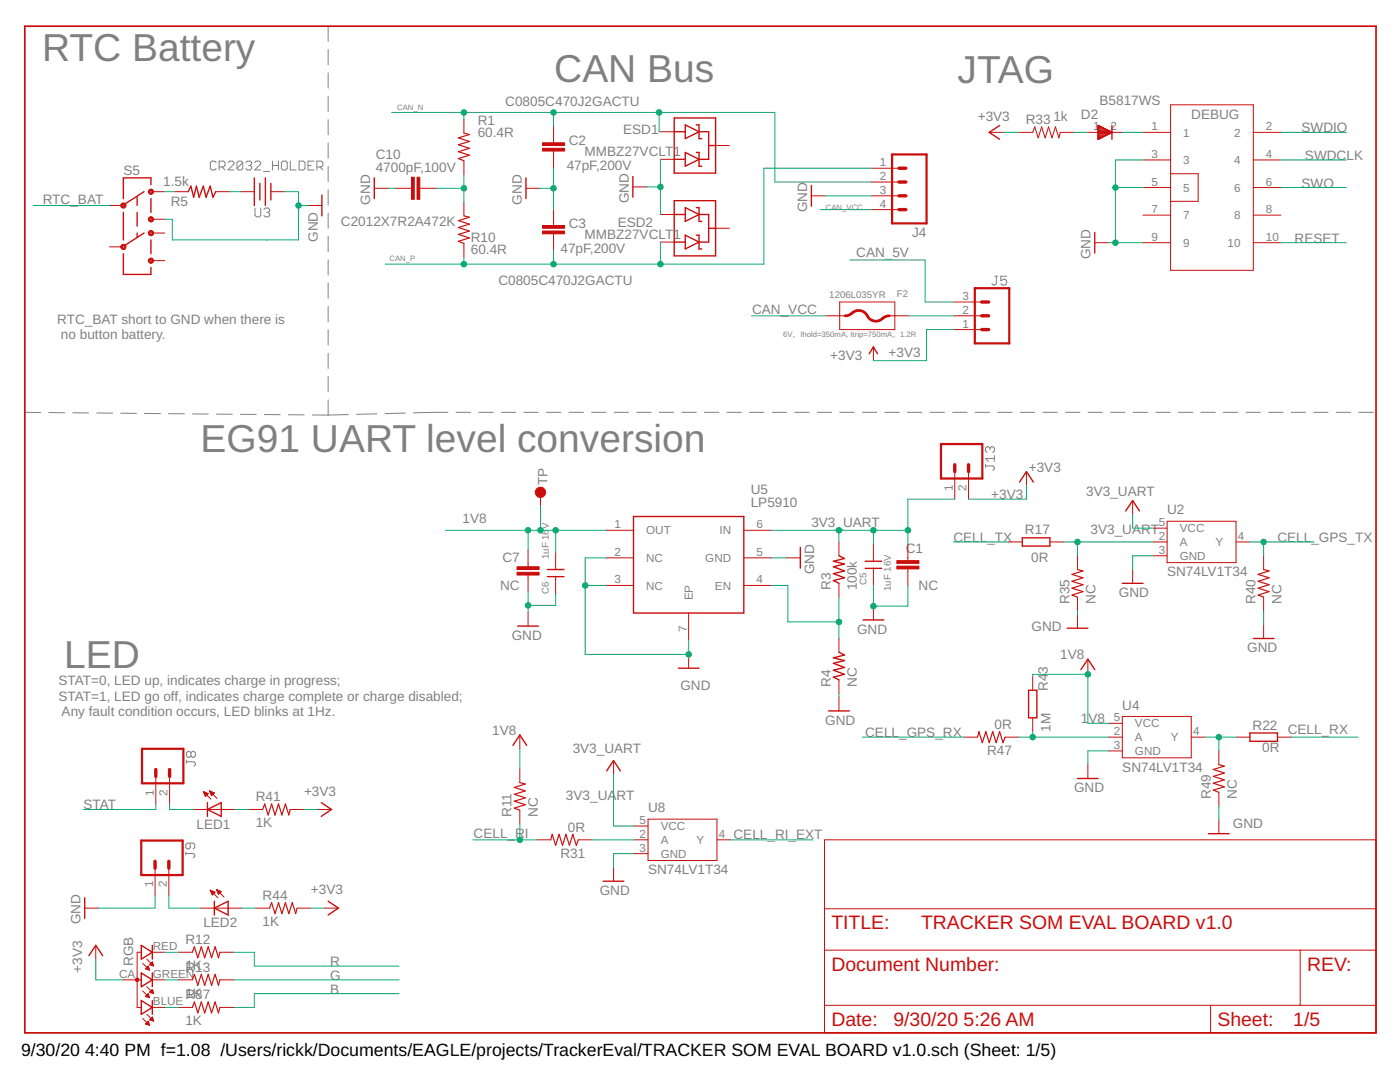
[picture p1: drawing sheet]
<svg xmlns="http://www.w3.org/2000/svg" width="279mm" height="216mm" viewBox="0 0 279 216" stroke-linecap="round" stroke-linejoin="round" font-family="sans-serif">
<g fill="none" stroke="#808080" stroke-width=".2">
<path d="M65.5 5.2v3.1M65.5 9.9v3M65.5 14.6v3M65.5 19.2v3M43.1 32.4l-.3-.2h-.6l-.2 .2v1.2l.2 .3h.6l.3-.3M43.7 33.3h.9l.3-.3v-.6l-.3-.2h-.9v1.7M44.3 33.3l.6 .6M45.5 32.4l.3-.2h.6l.3 .2v.3l-1.2 1.2h1.2M48.5 32.4l-.3-.2h-.6l-.3 .2v1.2M48.5 32.4v1.2l-.3 .3h-.6l-.3-.3M48.5 32.4l-1.2 1.2M49.1 32.4l.3-.2h.5l.3 .2v.3l-.3 .3"/>
<path d="M49.6 33h.3M49.9 33l.3 .3v.3l-.3 .3h-.5l-.3-.3M50.8 32.4l.3-.2h.6l.3 .2v.3l-1.2 1.2h1.2M52.6 34.2h1.2M54.4 33h1.2M54.4 32.2v1.7M55.6 32.2v1.7M56.5 32.2h.5l.3 .2v1.2l-.3 .3h-.5l-.3-.3v-1.2zM57.9 32.2v1.7h1.2M59.7 32.2h.9l.3 .2v1.2l-.3 .3h-.9zM61.5 33h.6M62.7 32.2h-1.2v1.7h1.2"/>
<path d="M63.2 33.3h.9l.3-.3v-.6l-.3-.2h-.9v1.7M63.8 33.3l.6 .6M65.5 23.9v3M65.5 28.5v3.1M65.5 33.2v3M65.5 37.8v3.1M50.9 41.5v1.5l.3 .3h.6l.2-.3v-1.5M52.7 41.8l.2-.3h.6l.3 .3v.3l-.3 .3M53.2 42.4h.3M53.5 42.4l.3 .3v.3l-.3 .3h-.6l-.2-.3M65.5 42.5v3.1M65.5 47.2v3"/>
<path d="M65.5 51.8v3.1M65.5 56.5v3M198.5 55.1h.6M198.8 55.1v1.5l-.3 .3h-.3l-.2-.3M200.9 55.1h-1.2v.9l.6-.3h.3l.3 .3v.6l-.3 .3h-.6l-.3-.3M65.5 61.2v3M65.5 65.8v3.1M65.5 70.5v3M65.5 75.1v3.1M65.5 79.8v3M5 82.3h3.1M9.7 82.3l3.2 .1"/>
<path d="M14.5 82.4h3.2M19.3 82.4h3.2M24.1 82.4l3.1 .1M28.9 82.5h3.1M33.6 82.5l3.2 .1M38.4 82.6h3.2M43.2 82.6l3.2 .1M48 82.7h3.1M52.8 82.7h3.1M57.6 82.8h3.1M62.3 82.8h3.2M69.5 82.7l-4 .1"/>
<path d="M75.2 82.6l-4 .1M80.9 82.4l-4.1 .1M89.4 82.3l-6.9 .1M91 82.3h2.9M95.5 82.3h2.9M100.1 82.3h2.8M104.5 82.3h2.9M109.1 82.3h2.8M113.6 82.3h2.8M118.1 82.3h2.8M122.6 82.3h2.8M127.1 82.3h2.8"/>
<path d="M131.6 82.3h2.9M136.1 82.3h2.9M140.6 82.3h2.9M145.1 82.3h2.9M149.6 82.3h2.9M154.1 82.3h2.9M158.6 82.3h2.9M163.1 82.3h2.9M167.6 82.3h2.9M172.1 82.3h2.9M176.6 82.3h2.9M181.1 82.3h2.9"/>
<path d="M185.6 82.3h2.9M190.1 82.3h2.9M194.6 82.3h2.9M196.7 93h1.4l.3 .3v.3l-.3 .3M196.7 92.7v.6M197.6 89.4l.3-.3h.2l.3 .3v.6l-.3 .3M197.6 89.4l-.3-.3h-.3l-.3 .3v.6l.3 .3M197.6 89.4v.3M198.4 90.9v1.2M198.4 91.5h-1.7l.6 .6M199.1 82.3h2.9M203.6 82.3h2.9"/>
<path d="M208.1 82.3h2.9M212.6 82.3h2.9M217.1 82.3h2.9M221.6 82.3h2.9M226.1 82.3h2.9M230.7 82.3h2.8M235.2 82.3h2.8M239.6 82.3h2.9M244.2 82.3h2.8M248.7 82.3h2.8M253.2 82.3h2.9M257.7 82.3h2.8"/>
<path d="M262.2 82.3h2.8M266.7 82.3h2.9M271.2 82.3h2.9M37.2 152h1.5l.3 .3v.3l-.3 .3M37.2 151.7v.6M38.1 150.2l.3-.3h.3l.3 .3v.6l-.3 .3h-.3l-.3-.3M38.1 150.2l-.3-.3h-.3l-.3 .3v.6l.3 .3h.3l.3-.3M38.1 150.2v.6M37.1 170.3h1.5l.3 .3v.3l-.3 .3M37.1 170v.6M38 168.2v.9l-.3 .3h-.3l-.3-.3v-.6l.3-.3h1.2l.3 .3v.6l-.3 .3"/>
</g>
<path d="M5 5.2h269.6v200.9h-269.6z" fill="none" stroke="#c90d0c" stroke-width=".34"/>
<g fill="none" stroke="#c90d0c" stroke-width=".2">
<path d="M30.1 38.2h2.8M34.8 38.2h2.7M43.1 38.2h2.7M48 38.2h2.8M54.1 38.2h2.7M74.7 37.6h2.7M78.8 37.6h3.3M83.8 37.6h3.3M92.6 23.8v2.8M92.6 32.1v2.7M105 37.6h2.7M110.5 25.2v3.3"/>
<path d="M110.5 30.1v3.3M126.3 37.3h2.8M131.8 31.8h2.8M131.8 26.3h2.8M142.8 29h2.8M161.9 39.1h2.8M173.9 39.1h5.5M173.9 33.6h5.5M173.9 36.3h5.5M197.4 26.4h2.8M203.3 26.4h2.8l.4-1.1 .7 2.2 .7-2.2 .7 2.2 .7-2.2 .7 2.2 .6-2.2 .7 2.2 .3-1.1h2.8M217.1 26.4h2.8"/>
<path d="M221.2 26.4h2.8M228.1 37.4h5.5M228.1 31.9h5.5M228.1 26.4h5.5M233.6 20.9h16.5v33h-16.5zM233.6 34.7h5.5v5.5h-5.5M250.1 37.4h5.5M250.1 31.9h5.5M250.1 26.4h5.5M21.9 41h2.7M21.9 49.3h2.7M30.1 43.8h2.8"/>
<path d="M30.1 46.5h2.8M30.1 52h2.8M61.5 41h2.7M92.6 40.3v2.8M92.6 48.6v2.7M110.5 41.7v3.3M110.5 46.7v3.3M131.8 48.3h2.8M131.8 42.8h2.8M142.8 45.6h2.8M173.9 41.8h5.5M218.5 48.4h2.7"/>
<path d="M228.1 42.9h5.5M228.1 48.4h5.5M250.1 42.9h5.5M250.1 48.4h5.5M164.8 63h3.9M167.6 60.3h11v5.5h-11zM174.3 69.2v2.8M177.5 63h3.8M190.4 65.8h5.5M190.4 63h5.5M190.4 60.3h5.5M107.9 98.2v2.8"/>
<path d="M190.5 94.1v5.5M193.3 94.1v5.5M204.9 94.1v2.8M226 99.9v2.7M105.4 109.8v3.3M105.4 114.7v3.3M110.9 110.2v3.4M110.9 115.1v3.4M120.9 111.3h5.5M120.9 116.8h5.5M120.9 105.8h5.5M148.4 111.3h5.5"/>
<path d="M148.4 116.8h5.5M148.4 105.8h5.5M157 111.3h2.7M167.4 108.1v2.8M167.4 116.4v2.7M174.3 108.6v3.4M174.3 113.4v3.4M181.2 108.6v3.3M181.2 113.5v3.3M201.3 108.1h2.7M209.5 108.1h2.8M215 110.9v2.7"/>
<path d="M215 119.1v2.8M226 113.6v2.8M230.2 108.1h2.7M230.2 105.4h2.7M230.2 110.9h2.7M232.9 104h13.8v8.3h-13.8zM246.7 108.1h2.7M252.2 110.9v2.7M252.2 119.1v2.8M105.4 122.2v2.7M137.4 122.3v5.5M137.4 130.6v2.7"/>
<path d="M167.4 127.4v2.8M167.4 135.7v2.7M167.4 139.1v2.8M174.3 120.9v2.8M206.1 135v2.7M215 122.6v2.7M217.1 131.5v2.8M252.2 124.7v2.7M31.1 154.9v5.5M33.8 154.9v5.5M40.6 157.9l1.5 1.6M40.6 157.9l1 .5-.6 .5"/>
<path d="M40.6 157.9l.4 1M40.6 158.1h.3M40.7 158.2h.5M40.8 158.3h.7M40.8 158.5h.6M40.9 158.6h.4M40.9 158.7h.2M41 158.9h.1M41.8 157.8l1.5 1.5M41.8 157.8l1 .4M41.8 157.8l.4 1M41.8 157.8h.1"/>
<path d="M41.9 157.9h.3M42 158.1h.5M42 158.2h.8M42.1 158.3h.6M42.1 158.5h.4M42.2 158.6h.2M42.2 158.7h.1M42.8 158.2l-.6 .6M103.7 146.7v2.7M103.7 153.4v2.8M122.4 151.8v2.7M192.3 147.1h2.8"/>
<path d="M200.6 147.1h2.7M206.1 143.2v2.8M217.1 152.6v2.7M221.2 147.1h2.8M221.2 144.3h2.8M221.2 149.8h2.8M224 143h13.7v8.2h-13.7zM237.7 147.1h2.8M243.2 149.8v2.8M243.2 158.1v2.7M246.7 147.1h2.7M255 147.1h2.7"/>
<path d="M30.9 173.2v5.5M33.7 173.2v5.5M38.7 161.5h8.2M42 177.6l1.5 1.5M42 177.6l.9 .4-.5 .6zM42 177.7h.1M42.1 177.8h.3M42.1 177.9h.7M42.2 178.1h.7M42.2 178.2h.5M42.3 178.4h.3M42.3 178.5h.2"/>
<path d="M43.2 177.5l1.5 1.5M43.2 177.5l1 .4-.6 .6zM43.2 177.6h.2M43.3 177.7h.4M43.3 177.8h.7M43.4 177.9h.7M43.5 178.1h.5M43.5 178.2h.3M43.6 178.4h.1M49.7 161.5h2.7M57.9 161.5h2.8M63.4 161.5h2.8"/>
<path d="M103.7 161.7v2.7M107.2 167.6h2.7M115.4 167.6h2.8M122.4 173.1v2.7M126.6 167.6h2.7M126.6 164.8h2.7M126.6 170.3h2.7M129.3 163.4h13.8v8.3h-13.8zM143.1 167.6h2.7M164.5 167.6h110.1v38.5h-110.1zM243.2 163.6v2.7M16.9 181.2h2.8"/>
<path d="M19.1 188.6v2.8M24.6 195.5h3.6M28.2 190h-.8v11h.8M28.5 192.2l.9 1M28.5 197.7l.9 1M29 193.3h.8M29.1 198.8h.6M29.2 193.2h.5M29.2 198.6h.5M29.3 198.9h.5M29.3 191.4l1 .9M29.3 196.9l1 .9"/>
<path d="M29.3 193h.4M29.3 198.5h.4M29.4 193.4h.4M29.4 192.9h.2M29.5 198.4h.1M29.6 192.8l-.6 .5 .8 .3M29.6 192.8l.2 .8M29.6 192.8h.1M29.6 198.3l.2 .8-.8-.3zM29.7 199h.1M29.8 193.6h.1M29.8 192.5l.6-.6 .3 .9z"/>
<path d="M29.9 192.5h.7M29.9 198h.7M30 192.4h.5M30 197.8h.5M30.1 192.2h.4M30.1 190h2.8M30.1 195.5h2.8M30.1 197.7h.4M30.2 198.1h.4M30.2 192.1h.3M30.3 197.6h.1M30.3 192.6h.3"/>
<path d="M30.4 192h.1M30.4 197.4l.3 .9-.9-.3zM30.6 198.2h.1M35.6 190h2.8M35.6 195.5h2.8M40 181.2h8.3M43.9 190h2.7M43.9 195.5h2.7M51 181.2h2.8M59.3 181.2h2.7M64.8 181.2h2.7M164.5 189.6h110.1"/>
<path d="M164.5 181.3h110.1M259.5 189.6v11M28.5 203.2l.9 1M29.1 204.2h.6M29.2 204.4h.6M29.3 204.1h.4M29.3 202.4l1 .9M29.4 204h.3M29.5 203.8h.1M29.6 203.8l.2 .8-.8-.3zM29.6 204.5h.2M29.9 203.4h.7"/>
<path d="M30.1 203.3h.4M30.1 203.6h.5M30.1 201h2.8M30.2 203.2h.3M30.3 203h.1M30.4 202.9l.3 .9-.9-.3zM30.5 203.7h.1M35.6 201h2.8M43.9 201h2.7M164.5 200.6h110.1M241.6 200.6v5.5"/>
</g>
<g fill="none" stroke="#c90d0c" stroke-width=".28">
<path d="M27.4 39.3v1.7M28.7 38.2l-3.8 2.5M30.1 36.9v-1.4h-5.5v4.1M30.1 39.6v2.8M37.5 38.2l.6-1.1 .6 2.2 .5-2.2 .6 2.2 .8-2.2 .5 2.2 .9-2.2 .5 2.2 .6-1.1M50.8 35.5v5.5M51.9 36.6v3.3M53 35.5v5.5M54.1 36.6v3.3M64.2 38.9v4.2M74.7 35.5v4.1M105 35.5v4.1"/>
<path d="M126.3 35.2v4.1M134.6 23.5h8.2v11h-8.2zM134.6 31.8h2.2M134.6 26.3h2.2M136.8 30.4l2.7 1.4-2.7 1.4zM136.8 24.9l2.7 1.4-2.7 1.4zM139 24.9h.5v2.8h.6M139 30.4h.5v2.8h.6M139.5 26.3h1.9v5.5h-1.9M141.4 29h1.4M161.9 37v4.1M199.5 25l-2.1 1.4 2.1 1.4"/>
<path d="M219.2 25l2.7 1.4-2.7 1.4zM219.2 27.7h.2M219.2 27.4h.7M219.2 27.2h1.2M219.2 26.9h1.7M219.2 26.7h2.2M219.2 26.5h2.6M219.2 26.2h2.3M219.2 26h1.8M219.2 25.7h1.3M219.2 25.5h.8M219.2 25.2h.3"/>
<path d="M221.9 25v2.8M24.6 50.6v4.2h5.5v-1.4M24.6 42.4v5.5M27.4 42.4v2.7M27.4 46.5v.8M28.7 46.5l-3.8 2.5M30.1 47.9v2.7M134.6 40h8.2v11.1h-8.2zM134.6 48.3h2.2M134.6 42.8h2.2M136.8 41.4l2.7 1.4-2.7 1.4zM136.8 46.9l2.7 1.4-2.7 1.4z"/>
<path d="M139 41.4h.5v2.8h.6M139 46.9h.5v2.8h.6M139.5 42.8h1.9v5.5h-1.9M141.4 45.6h1.4M218.5 46.4v4.1M173.5 70.6l.8-1.4 .8 1.4M203.5 96.2l1.4-2.1 1.3 2.1M109.2 113.6h3.3M109.2 115.1h3.3M126.4 103.1h22v19.2h-22zM159.7 109.2v4.2M167.4 110.9l1.1 .5-2.2 .6 2.2 .5-2.2 .6 2.2 .8-2.2 .6 2.2 .8-2.2 .5 1.1 .6"/>
<path d="M172.7 112h3.3M172.7 113.4h3.3M204 107.3h5.5v1.7h-5.5zM224 116.4h4.1M224.7 102l1.3-2.1 1.4 2.1M103.3 124.9h4.1M135.4 133.3h4.1M167.4 130.2l1.1 .5-2.2 .6 2.2 .5-2.2 .6 2.2 .8-2.2 .5 2.2 .9-2.2 .5 1.1 .6M172.3 123.7h4.1M205.3 137.7h1.6v5.5h-1.6zM213 125.3h4.1M215.7 133.6l1.4-2.1 1.4 2.1"/>
<path d="M250.1 127.4h4.2M102.4 148.7l1.3-2 1.4 2M121.1 153.8l1.3-2 1.4 2M165.4 141.9h4.1M215 155.3h4.2M249.4 146.3h5.6v1.6h-5.6zM16.9 179.1v4.2M41.4 161.5l2.8-1.4v2.8zM41.4 160.1v2.8M42.8 179.8v2.8M64.1 160.1l2.1 1.4-2.1 1.4M65.5 179.8l2 1.4-2 1.4"/>
<path d="M120.4 175.8h4.1M241.2 166.3h4.1M17.7 190.7l1.4-2.1 1.4 2.1M28.2 188.6l2.2 1.4-2.2 1.4zM28.2 194.1l2.2 1.4-2.2 1.4zM28.2 199.6l2.2 1.4-2.2 1.4zM30.4 188.6v2.8M30.4 194.1v2.8M30.4 199.6v2.8M42.8 181.2l2.7-1.4v2.8z"/>
</g>
<g fill="#c90d0c" stroke="#c90d0c" stroke-width=".2">
<path d="M27.1 195.3l.2-.1 .3 .1v.4l-.1 .1-.4-.1v-.2h.3h-.3z" fill-rule="evenodd"/>
<path d="M27.1 195.3l.2-.1 .3 .1v.4l-.1 .1-.4-.1v-.2h.3h-.3z" fill-rule="evenodd"/>
<path d="M107.1 97.5a1.04 1.04 0 0 1 1.6 .2 1.04 1.04 0 0 1-.6 1.5 1.04 1.04 0 0 1-1.3-1h1.1v.1l-1.1-.1z" fill-rule="evenodd"/>
<path d="M24.3 40.6a.52 .52 0 0 1 .8 .2 .52 .52 0 0 1-.3 .7 .52 .52 0 0 1-.7-.5h.3a.25 .25 0 0 1 .3-.2 .25 .25 0 0 1 .1 .4 .25 .25 0 0 1-.4-.1l-.3-.1z" fill-rule="evenodd"/>
<path d="M29.8 37.8a.52 .52 0 0 1 .8 .2 .52 .52 0 0 1-.3 .8 .52 .52 0 0 1-.7-.6h.3a.25 .25 0 0 1 .3-.2 .25 .25 0 0 1 .1 .4 .25 .25 0 0 1-.4 0l-.3-.2z" fill-rule="evenodd"/>
<path d="M29.8 43.3a.52 .52 0 0 1 .8 .2 .52 .52 0 0 1-.3 .8 .52 .52 0 0 1-.7-.5h.3a.25 .25 0 0 1 .3-.3 .25 .25 0 0 1 .1 .4 .25 .25 0 0 1-.4 0l-.3-.1z" fill-rule="evenodd"/>
<path d="M29.8 46.1a.52 .52 0 0 1 .8 .2 .52 .52 0 0 1-.3 .7 .52 .52 0 0 1-.7-.5h.3a.25 .25 0 0 1 .3-.2 .25 .25 0 0 1 .1 .4 .25 .25 0 0 1-.4-.1l-.3-.1z" fill-rule="evenodd"/>
<path d="M29.8 51.6a.52 .52 0 0 1 .8 .2 .52 .52 0 0 1-.3 .7 .52 .52 0 0 1-.7-.5h.3a.25 .25 0 0 1 .3-.2 .25 .25 0 0 1 .1 .4 .25 .25 0 0 1-.4-.1l-.3-.1z" fill-rule="evenodd"/>
<path d="M24.3 48.9a.52 .52 0 0 1 .8 .1 .52 .52 0 0 1-.3 .8 .52 .52 0 0 1-.7-.5h.3a.25 .25 0 0 1 .3-.3 .25 .25 0 0 1 .1 .4 .25 .25 0 0 1-.4 0l-.3-.1z" fill-rule="evenodd"/>
</g>
<g fill="none" stroke="#c90d0c" stroke-width=".23">
<path d="M92.6 26.6l1.1 .2-2.2 .7 2.2 .7-2.2 .7 2.2 .7-2.2 .7 2.2 .7-2.2 .6 1.1 .5M92.6 43.1l1.1 .2-2.2 .7 2.2 .7-2.2 .7 2.2 .7-2.2 .7 2.2 .7-2.2 .7 1.1 .4M215 113.6l1.1 .3-2.2 .7 2.2 .7-2.2 .7 2.2 .7-2.2 .7 2.2 .6-2.2 .7 1.1 .4M252.2 113.6l1.1 .3-2.2 .7 2.2 .7-2.2 .7 2.2 .7-2.2 .7 2.2 .6-2.2 .7 1.1 .4M103.7 156.2l1.1 .2-2.2 .7 2.2 .7-2.2 .7 2.2 .7-2.2 .7 2.2 .7-2.2 .6 1.1 .5M195.1 147.1l.3-1.1 .6 2.2 .7-2.2 .7 2.2 .7-2.2 .7 2.2 .7-2.2 .7 2.2 .4-1.1M243.2 152.6l1.1 .3-2.2 .6 2.2 .7-2.2 .7 2.2 .7-2.2 .7 2.2 .7-2.2 .7 1.1 .4M52.4 161.5l.4-1.1 .7 2.2 .7-2.2 .7 2.2 .7-2.2 .7 2.2 .7-2.2 .6 2.2 .3-1.1M109.9 167.6l.3-1.1 .7 2.2 .7-2.2 .7 2.2 .6-2.2 .7 2.2 .7-2.2 .7 2.2 .4-1.1M38.4 190l.4-1.1 .7 2.2 .7-2.2 .7 2.2 .7-2.2 .6 2.2 .7-2.2 .7 2.2 .3-1.1M38.4 195.5l.4-1.1 .7 2.2 .7-2.2 .7 2.2 .7-2.2 .6 2.2 .7-2.2 .7 2.2 .3-1.1M53.8 181.2l.4-1.1 .7 2.2 .7-2.2 .7 2.2 .7-2.2 .6 2.2 .7-2.2 .7 2.2 .3-1.1"/>
<path d="M38.4 201l.4-1.1 .7 2.2 .7-2.2 .7 2.2 .7-2.2 .6 2.2 .7-2.2 .7 2.2 .3-1.1"/>
</g>
<g fill="#c90d0c" stroke="#c90d0c" stroke-width=".2">
<path d="M179 113h4.4v.5h-4.4z"/>
<path d="M179 111.9h4.4v.5h-4.4z"/>
<path d="M103.2 114.2h4.4v.5h-4.4z"/>
<path d="M103.2 113.1h4.4v.5h-4.4z"/>
<path d="M108.3 29.6h4.4v.5h-4.4z"/>
<path d="M108.3 28.5h4.4v.5h-4.4z"/>
<path d="M108.3 46.1h4.4v.6h-4.4z"/>
<path d="M108.3 45h4.4v.6h-4.4z"/>
<path d="M83.2 35.4h.6v4.4h-.6z"/>
<path d="M82.1 35.4h.6v4.4h-.6z"/>
</g>
<path d="M178 30.8h6.9v13.8h-6.9zM194.5 57.5h6.9v11h-6.9zM187.8 88.6h8.2v6.9h-8.2zM28.3 149.4h8.3v6.9h-8.3zM28.2 167.7h8.2v6.9h-8.2z" fill="none" stroke="#c90d0c" stroke-width=".44"/>
<g fill="none" stroke="#c90d0c" stroke-width=".68">
<path d="M179.4 39.1h1.4M179.4 36.3h1.4M179.4 33.6h1.4M179.4 41.8h1.4M195.9 60.3h1.4M195.9 63h1.4M195.9 65.8h1.4M190.5 92.7v1.4M193.3 92.7v1.4M31.1 153.5v1.4M33.8 153.5v1.4M30.9 171.9v1.3"/>
<path d="M33.7 171.9v1.3"/>
</g>
<path d="M168.7 63a3.9 3.9 0 0 0 2-.9 2.03 2.03 0 0 1 2.6 1.3 1.97 1.97 0 0 0 3.1-.1l1.1-.3" fill="none" stroke="#c90d0c" stroke-width=".55"/>
<g fill="none" stroke="#0dab76" stroke-width=".2">
<path d="M32.9 38.2h1.9M45.8 38.2h2.2M56.8 38.2h2.8v9.7h-25.2v-4.1h-1.5M77.4 37.6h1.4M78.1 22.4h76.5v13.9h19.3M87.1 37.6h5.5M92.6 22.4v1.4M92.6 34.8v5.5M107.7 37.6h2.8M110.5 22.4v2.8M110.5 33.4v8.3M129.1 37.3h2.7"/>
<path d="M131.5 22.4v3.9h.3M131.8 31.8v11M164.7 39.1h9.2M173.9 33.6h-21.5v19.1h-75.5M200.2 26.4h3.1M214.4 26.4h2.7M222.6 37.4h5.5M224 26.4h4.1M228.1 31.9h-5.5v16.5M255.6 37.4h13.1M255.6 31.9h13.1M255.6 26.4h13.1"/>
<path d="M6.6 41h15.3M59.6 41h1.9M92.6 51.3v1.4M110.5 50v2.7M131.8 48.3v4.4M163.7 41.8h10.2M169.6 51.9h15v8.4h5.8M221.2 48.4h6.9M255.6 48.4h13.1M150 63h14.8M181.3 63h9.1M190.4 65.8h-5.5v6.2h-10.6"/>
<path d="M190.5 99.6h-9.3v9M204.9 96.9v2.7h-11.6M88.9 105.8h32M105.4 105.8v4M105.4 118v4.2M107.9 101v4.8M110.9 118.5v2.3h-5.5M110.9 105.8v4.4M116.8 116.8h4.1M120.9 111.3h-4.1v19.3h20.6v-2.8M153.9 111.3h3.1M153.9 116.8h3.3v7.3h10.2"/>
<path d="M153.9 105.8h27.3M167.4 105.8v2.3M167.4 119.1v8.3M174.3 105.8v2.8M174.3 116.8v4.1h6.9v-4.1M190.3 108.1h11M212.3 108.1h17.9M215 108.1v2.8M226 102.6v2.8h4.2M230.2 110.9h-4.2v2.7M249.4 108.1h12.8M252.2 108.1v2.8"/>
<path d="M167.4 138.4v.7M215 121.9v.7M217.1 134.3v10h4.1M217.1 134.6h-11v.4M252.2 121.9v2.8M103.7 149.4v4M122.4 154.5v10.3h4.2M172.1 147.1h20.2M203.3 147.1h17.9M206.1 146v1.1M221.2 149.8h-4.1v2.8M240.5 147.1h6.2"/>
<path d="M243.2 147.1v2.7M257.7 147.1h13.3M30.9 178.7v2.5h-11.2M31.1 160.4v1.1h-14.5M33.7 178.7v2.5h6.3M33.8 160.4v1.1h4.9M46.9 161.5h2.8M60.7 161.5h2.7M94.4 167.6h12.8M103.7 164.4v3.2M118.2 167.6h8.4M126.6 170.3h-4.2v2.8"/>
<path d="M145.8 167.6h16.4M243.2 160.8v2.8M19.1 191.4v4.1h5.5M32.9 195.5h2.7M32.9 190h2.7M46.6 195.5h33.1M46.6 190h4.2v2.8h28.9M48.3 181.2h2.7M62 181.2h2.8M79.7 198.3h-28.9v2.7h-4.2M32.9 201h2.7"/>
</g>
<g fill="#0dab76" stroke="#0dab76" stroke-width=".2">
<circle cx="222.6" cy="48.4" r=".55"/>
<circle cx="222.6" cy="37.4" r=".55"/>
<circle cx="174.3" cy="120.9" r=".55"/>
<circle cx="105.4" cy="120.8" r=".55"/>
<circle cx="116.8" cy="116.8" r=".55"/>
<circle cx="137.4" cy="130.6" r=".55"/>
<circle cx="110.5" cy="37.6" r=".55"/>
<circle cx="131.8" cy="37.3" r=".55"/>
<circle cx="59.6" cy="41" r=".55"/>
<circle cx="105.4" cy="105.8" r=".55"/>
<circle cx="110.9" cy="105.8" r=".55"/>
<circle cx="107.9" cy="105.8" r=".55"/>
<circle cx="217.1" cy="134.6" r=".55"/>
<circle cx="252.2" cy="108.1" r=".55"/>
<circle cx="167.4" cy="124.1" r=".55"/>
<circle cx="103.7" cy="167.6" r=".55"/>
<circle cx="92.6" cy="37.6" r=".55"/>
<circle cx="92.6" cy="22.4" r=".55"/>
<circle cx="131.5" cy="22.4" r=".55"/>
<circle cx="110.5" cy="22.4" r=".55"/>
<circle cx="215" cy="108.1" r=".55"/>
<circle cx="206.1" cy="147.1" r=".55"/>
<circle cx="92.6" cy="52.7" r=".55"/>
<circle cx="110.5" cy="52.7" r=".55"/>
<circle cx="131.8" cy="52.7" r=".55"/>
<circle cx="167.4" cy="105.8" r=".55"/>
<circle cx="174.3" cy="105.8" r=".55"/>
<circle cx="181.2" cy="105.8" r=".55"/>
<circle cx="243.2" cy="147.1" r=".55"/>
</g>
<g font-size="7.8" fill="#808080">
<text x="8.4" y="12.1">RTC Battery</text>
<text x="110.6" y="16.4">CAN Bus</text>
<text x="191.1" y="16.5">JTAG</text>
<text x="40" y="90.1">EG91 UART level conversion</text>
<text x="12.8" y="133.3">LED</text>
</g>
<g font-size="3.9" fill="#c90d0c">
<text x="165.9" y="185.5">TITLE:</text>
<text x="183.8" y="185.5">TRACKER SOM EVAL BOARD v1.0</text>
<text x="165.9" y="193.7">Document Number:</text>
<text x="260.9" y="193.7">REV:</text>
<text x="165.9" y="204.7">Date:</text>
<text x="178.3" y="204.7">9/30/20</text>
<text x="192.3" y="204.7">5:26 AM</text>
<text x="243" y="204.7">Sheet:</text>
<text x="258.1" y="204.7">1/5</text>
</g>
<g font-size="3.5">
<text x="4.2" y="210.7">9/30/20</text>
<text x="17" y="210.7">4:40 PM f=1.08 /Users/rickk/Documents/EAGLE/projects/TrackerEval/TRACKER SOM EVAL BOARD v1.0.sch (Sheet: 1/5)</text>
</g>
<g font-size="2.7" fill="#808080">
<text x="100.8" y="21.1">C0805C470J2GACTU</text>
<text x="215.7" y="23.7">D2</text>
<text x="219.4" y="20.9">B5817WS</text>
<text x="237.7" y="23.7">DEBUG</text>
<text x="95.3" y="27.4">60.4R</text>
<text x="95.3" y="24.9">R1</text>
<text x="113.5" y="28.9">C2</text>
<text x="124.4" y="26.8">ESD1</text>
<text x="195.1" y="24.2">+3V3</text>
<text x="204.7" y="24.8">R33</text>
<text x="210.2" y="24.2">1k</text>
<text x="259.8" y="26.4">SWDIO</text>
<text x="24.6" y="35">S5</text>
<text x="75" y="34.4">4700pF,100V</text>
<text x="75" y="31.7">C10</text>
<text x="113.1" y="34">47pF,200V</text>
<text x="116.7" y="31.2">MMBZ27VCLT1</text>
<text x="260.4" y="31.9">SWDCLK</text>
<text x="8.5" y="40.7">RTC_BAT</text>
<text x="32.6" y="37">1.5k</text>
<text x="34.1" y="41.1">R5</text>
<text x="73.9" y="40.8" transform="rotate(-90 73.9 40.8)">GND</text>
<text x="104.1" y="40.8" transform="rotate(-90 104.1 40.8)">GND</text>
<text x="125.5" y="40.6" transform="rotate(-90 125.5 40.6)">GND</text>
<text x="259.8" y="37.4">SWO</text>
<text x="68" y="45">C2012X7R2A472K</text>
<text x="113.5" y="45.4">C3</text>
<text x="116.7" y="47.7">MMBZ27VCLT1</text>
<text x="123.3" y="45.2">ESD2</text>
<text x="161.1" y="42.3" transform="rotate(-90 161.1 42.3)">GND</text>
<text x="182" y="47.3">J4</text>
<text x="63.4" y="48.3" transform="rotate(-90 63.4 48.3)">GND</text>
<text x="94" y="50.8">60.4R</text>
<text x="94" y="48.3">R10</text>
<text x="111.9" y="50.5">47pF,200V</text>
<text x="170.9" y="51.3">CAN_5V</text>
<text x="217.7" y="51.7" transform="rotate(-90 217.7 51.7)">GND</text>
<text x="258.4" y="48.4">RESET</text>
<text x="99.5" y="56.8">C0805C470J2GACTU</text>
<text x="11.4" y="64.7">RTC_BAT short to GND when there is</text>
<text x="150.1" y="62.7">CAN_VCC</text>
<text x="12.2" y="67.6">no button battery.</text>
<text x="165.7" y="71.8">+3V3</text>
<text x="177.3" y="71.3">+3V3</text>
<text x="205.3" y="94.1">+3V3</text>
<text x="109.2" y="96.9" transform="rotate(-90 109.2 96.9)">TP</text>
<text x="149.8" y="101.3">LP5910</text>
<text x="149.8" y="98.5">U5</text>
<text x="197.8" y="99.5">+3V3</text>
<text x="216.8" y="99.1">3V3_UART</text>
<text x="92.3" y="104.3">1V8</text>
<text x="161.9" y="105.1">3V3_UART</text>
<text x="204.6" y="106.6">R17</text>
<text x="217.7" y="106.6">3V3_UART</text>
<text x="232.9" y="102.6">U2</text>
<text x="100.3" y="112.1">C7</text>
<text x="180.7" y="110.3">C1</text>
<text x="190.3" y="108.1">CELL_TX</text>
<text x="205.8" y="112.1">0R</text>
<text x="254.9" y="108.1">CELL_GPS_TX</text>
<text x="99.8" y="117.6">NC</text>
<text x="162.5" y="114.6" transform="rotate(-90 162.5 114.6)">GND</text>
<text x="165.8" y="117.8" transform="rotate(-90 165.8 117.8)">R3</text>
<text x="171" y="117.8" transform="rotate(-90 171 117.8)">100k</text>
<text x="183.3" y="117.8">NC</text>
<text x="223.3" y="119.2">GND</text>
<text x="232.9" y="115">SN74LV1T34</text>
<text x="205.9" y="125.9">GND</text>
<text x="213.4" y="120.5" transform="rotate(-90 213.4 120.5)">R35</text>
<text x="218.6" y="120.5" transform="rotate(-90 218.6 120.5)">NC</text>
<text x="250.6" y="120.5" transform="rotate(-90 250.6 120.5)">R40</text>
<text x="255.8" y="120.5" transform="rotate(-90 255.8 120.5)">NC</text>
<text x="102.1" y="127.7">GND</text>
<text x="171.1" y="126.4">GND</text>
<text x="211.6" y="131.5">1V8</text>
<text x="248.9" y="130.2">GND</text>
<text x="11.7" y="136.6">STAT=0, LED up, indicates charge in progress;</text>
<text x="135.8" y="137.7">GND</text>
<text x="165.8" y="137" transform="rotate(-90 165.8 137)">R4</text>
<text x="171" y="137" transform="rotate(-90 171 137)">NC</text>
<text x="209.1" y="137.9" transform="rotate(-90 209.1 137.9)">R4</text>
<text x="209.1" y="134.4" transform="rotate(-90 209.1 134.4)">3</text>
<text x="11.7" y="139.8">STAT=1, LED go off, indicates charge complete or charge disabled;</text>
<text x="12.3" y="142.8">Any fault condition occurs, LED blinks at 1Hz.</text>
<text x="224" y="141.6">U4</text>
<text x="98.2" y="146.7">1V8</text>
<text x="164.7" y="144.6">GND</text>
<text x="172.7" y="147.1">CELL_GPS_RX</text>
<text x="198.5" y="145.4">0R</text>
<text x="209.7" y="146" transform="rotate(-90 209.7 146)">1M</text>
<text x="215.7" y="144.3">1</text>
<text x="217.2" y="144.3">V8</text>
<text x="250" y="145.6">R22</text>
<text x="257" y="146.5">CELL_RX</text>
<text x="114.3" y="150.2">3V3_UART</text>
<text x="197" y="150.6">R47</text>
<text x="224" y="154">SN74LV1T34</text>
<text x="251.9" y="150.1">0R</text>
<text x="16.6" y="161.5">STAT</text>
<text x="51" y="159.9">R41</text>
<text x="60.7" y="158.8">+3V3</text>
<text x="113" y="159.6">3V3_UA</text>
<text x="123" y="159.6">RT</text>
<text x="214.3" y="158.1">GND</text>
<text x="241.6" y="159.5" transform="rotate(-90 241.6 159.5)">R49</text>
<text x="246.8" y="159.5" transform="rotate(-90 246.8 159.5)">NC</text>
<text x="39.2" y="165.4">LED1</text>
<text x="51" y="165.1">1K</text>
<text x="94.5" y="167.2">CELL_RI</text>
<text x="102.1" y="163" transform="rotate(-90 102.1 163)">R11</text>
<text x="107.3" y="163" transform="rotate(-90 107.3 163)">NC</text>
<text x="113.3" y="165.9">0R</text>
<text x="129.3" y="162.1">U8</text>
<text x="146.4" y="167.4">CELL_RI_EXT</text>
<text x="246" y="165.2">GND</text>
<text x="111.8" y="171.1">R31</text>
<text x="52.4" y="179.6">R44</text>
<text x="62" y="178.4">+3V3</text>
<text x="119.7" y="178.6">GND</text>
<text x="129.3" y="174.5">SN74LV1T34</text>
<text x="16.1" y="184.5" transform="rotate(-90 16.1 184.5)">GND</text>
<text x="40.6" y="185.1">LED2</text>
<text x="52.4" y="184.8">1K</text>
<text x="37" y="188.4">R12</text>
<text x="16.4" y="194.1" transform="rotate(-90 16.4 194.1)">+3V3</text>
<text x="26.6" y="192.8" transform="rotate(-90 26.6 192.8)">RGB</text>
<text x="37" y="193.6">1K</text>
<text x="37" y="193.9">R13</text>
<text x="65.9" y="192.8">R</text>
<text x="65.9" y="195.5">G</text>
<text x="37" y="199.1">1K</text>
<text x="37" y="199.4">R87</text>
<text x="65.9" y="198.3">B</text>
<text x="37" y="204.6">1K</text>
</g>
<g font-size="2.3" fill="#808080">
<text x="218.2" y="26">1</text>
<text x="221.6" y="26">2</text>
<text x="229.8" y="26">1</text>
<text x="236.1" y="27.2">1</text>
<text x="246.3" y="27.2">2</text>
<text x="252.7" y="26">2</text>
<text x="175.6" y="33.2">1</text>
<text x="175.6" y="35.9">2</text>
<text x="229.8" y="31.5">3</text>
<text x="236.1" y="32.8">3</text>
<text x="246.3" y="32.8">4</text>
<text x="252.7" y="31.5">4</text>
<text x="175.6" y="38.7">3</text>
<text x="175.6" y="41.4">4</text>
<text x="229.8" y="37">5</text>
<text x="236.1" y="38.3">5</text>
<text x="246.3" y="38.3">6</text>
<text x="252.7" y="37">6</text>
<text x="229.8" y="42.5">7</text>
<text x="236.1" y="43.8">7</text>
<text x="246.3" y="43.8">8</text>
<text x="252.7" y="42.5">8</text>
<text x="229.8" y="48.1">9</text>
<text x="236.1" y="49.3">9</text>
<text x="245" y="49.3">10</text>
<text x="252.7" y="48.1">10</text>
<text x="192.1" y="59.9">3</text>
<text x="192.1" y="65.4">1</text>
<text x="192.1" y="62.6">2</text>
<text x="190.2" y="97.9" transform="rotate(-90 190.2 97.9)">1</text>
<text x="192.9" y="97.9" transform="rotate(-90 192.9 97.9)">2</text>
<text x="122.6" y="105.4">1</text>
<text x="129" y="106.6">OUT</text>
<text x="143.6" y="106.6">IN</text>
<text x="151" y="105.4">6</text>
<text x="231.2" y="107.8">2</text>
<text x="231.2" y="105">5</text>
<text x="235.5" y="106.2">VCC</text>
<text x="247.1" y="107.8">4</text>
<text x="122.6" y="110.9">2</text>
<text x="129" y="112.1">NC</text>
<text x="140.8" y="112.1">GND</text>
<text x="151" y="110.9">5</text>
<text x="231.2" y="110.5">3</text>
<text x="235.5" y="109">A</text>
<text x="235.5" y="111.7">GND</text>
<text x="242.6" y="109">Y</text>
<text x="122.6" y="116.4">3</text>
<text x="129" y="117.6">NC</text>
<text x="138.3" y="119.8" transform="rotate(-90 138.3 119.8)">EP</text>
<text x="142.7" y="117.6">EN</text>
<text x="151" y="116.4">4</text>
<text x="137.1" y="126.1" transform="rotate(-90 137.1 126.1)">7</text>
<text x="222.3" y="143.9">5</text>
<text x="222.3" y="146.7">2</text>
<text x="222.3" y="149.4">3</text>
<text x="226.5" y="147.9">A</text>
<text x="226.5" y="145.2">VCC</text>
<text x="233.7" y="147.9">Y</text>
<text x="238.1" y="146.7">4</text>
<text x="226.5" y="150.7">GND</text>
<text x="30.7" y="158.7" transform="rotate(-90 30.7 158.7)">1</text>
<text x="33.5" y="158.7" transform="rotate(-90 33.5 158.7)">2</text>
<text x="127.6" y="167.2">2</text>
<text x="127.6" y="164.4">5</text>
<text x="131.9" y="165.7">VCC</text>
<text x="143.5" y="167.2">4</text>
<text x="127.6" y="169.9">3</text>
<text x="131.9" y="168.4">A</text>
<text x="131.9" y="171.2">GND</text>
<text x="139" y="168.4">Y</text>
<text x="30.6" y="177" transform="rotate(-90 30.6 177)">1</text>
<text x="33.3" y="177" transform="rotate(-90 33.3 177)">2</text>
<text x="30.5" y="189.6">RED</text>
<text x="23.8" y="195.1">CA</text>
<text x="30.5" y="195.1">GREEN</text>
<text x="30.5" y="200.6">BLUE</text>
</g>
<g font-size="1.9" fill="#808080">
<text x="165.5" y="59.4">1206L035YR</text>
<text x="179" y="59.2">F2</text>
<text x="109.5" y="105.6" transform="rotate(-90 109.5 105.6)">V</text>
<text x="109.5" y="111.6" transform="rotate(-90 109.5 111.6)">1uF 16</text>
<text x="109.5" y="118.5" transform="rotate(-90 109.5 118.5)">C6</text>
<text x="172.9" y="116.8" transform="rotate(-90 172.9 116.8)">C5</text>
<text x="177.8" y="117.9" transform="rotate(-90 177.8 117.9)">1uF 16V</text>
</g>
<g font-size="1.5" fill="#808080">
<text x="79.2" y="22">CAN_N</text>
<text x="164.8" y="41.8">CAN_VCC</text>
<text x="77.7" y="52.2">CAN_P</text>
<text x="156.3" y="67.3">6V，Ihold=350mA, Itrip=750mA，1.2R</text>
</g>
</svg>
